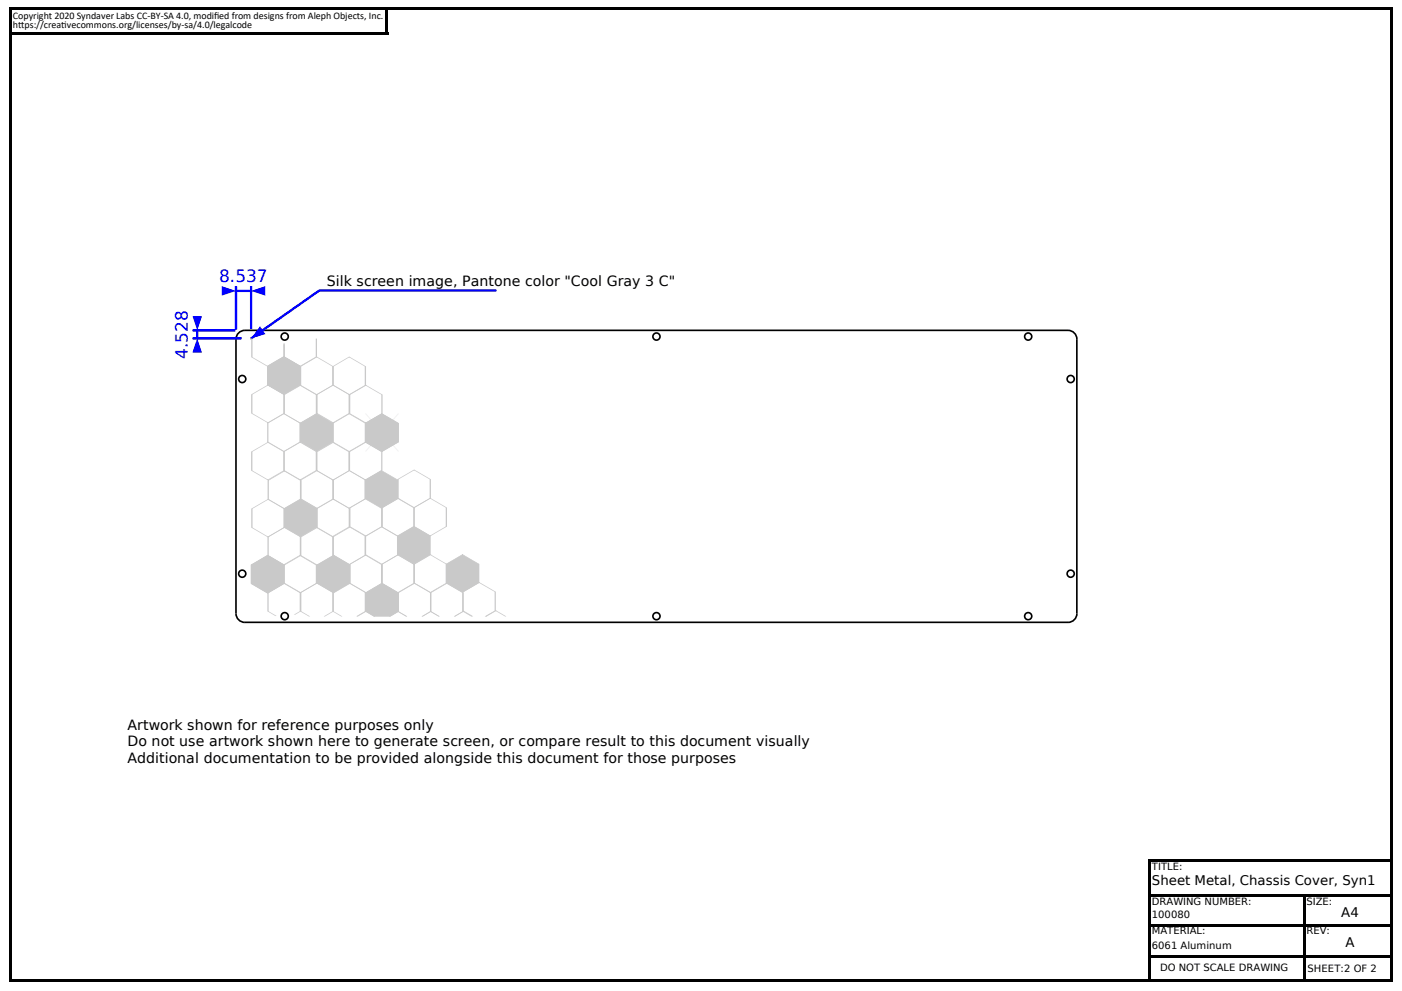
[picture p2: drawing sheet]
<svg xmlns="http://www.w3.org/2000/svg" width="297mm" height="210mm" viewBox="0 0 297 210" stroke-linecap="round" stroke-linejoin="round" font-family="sans-serif">
<g fill="#000">
<path d="M2 1.5h.5v206.5h-.5z" fill-rule="evenodd"/>
<path d="M2 1.5h293v.5h-293z" fill-rule="evenodd"/>
<path d="M2.1 6.7h80.1v.6h-80.1z" fill-rule="evenodd"/>
<path d="M81.7 1.8h.5v5h-.5z" fill-rule="evenodd"/>
<path d="M294.5 1.5h.5v206.5h-.5z" fill-rule="evenodd"/>
<path d="M243.2 182h.6v25.8h-.6z" fill-rule="evenodd"/>
<path d="M243.2 182h51.6v.5h-51.6z" fill-rule="evenodd"/>
<path d="M243.2 189.5h51.5v.5h-51.5z" fill-rule="evenodd"/>
<path d="M243.2 195.8h51.8v.5h-51.8z" fill-rule="evenodd"/>
<path d="M276 189.6h.5v18.2h-.5z" fill-rule="evenodd"/>
<path d="M2 207.5h292.5v.5h-292.5z" fill-rule="evenodd"/>
<path d="M243.2 202.5h51.4v.5h-51.4z" fill-rule="evenodd"/>
</g>
<g fill="none" stroke="#000" stroke-width=".35">
<path d="M51.9 70h174.4a1.88 1.88 0 0 1 1.8 1.9M51.9 70a1.88 1.88 0 0 0-1.9 1.9v58.1a1.89 1.89 0 0 0 1.9 1.9M53.2 71.7h.1M228.1 71.9v58.1M228.1 130a1.88 1.88 0 0 1-1.8 1.9h-174.4"/>
<circle cx="60.3" cy="71.3" r=".76"/>
<circle cx="139.1" cy="71.3" r=".76"/>
<circle cx="217.8" cy="71.3" r=".76"/>
<circle cx="51.3" cy="80.3" r=".76"/>
<circle cx="226.8" cy="80.3" r=".76"/>
<circle cx="51.3" cy="121.6" r=".76"/>
<circle cx="60.3" cy="130.6" r=".76"/>
<circle cx="139.1" cy="130.6" r=".76"/>
<circle cx="217.8" cy="130.6" r=".76"/>
<circle cx="226.8" cy="121.6" r=".76"/>
</g>
<path d="M50 60.6v9.3M50 61.6h3.2M53.2 60.6v9.1" fill="none" stroke="#00f" stroke-width=".5"/>
<g fill="#00f">
<path d="M47 60.6l3 1.1-3 1z"/>
<path d="M53.2 61.7l3-1.1v2.1z"/>
</g>
<path d="M40.8 70h9.1M40.8 71.7h10.4M41.8 70v1.7" fill="none" stroke="#00f" stroke-width=".5"/>
<g fill="#00f">
<path d="M40.8 67h2l-1 3z"/>
<path d="M41.8 71.7l1 3h-2z"/>
</g>
<path d="M67.7 61.5l-14.5 10.2" fill="none" stroke="#00f" stroke-width=".5"/>
<path d="M55.1 69.2l1.1 1.6-3 .9z" fill-rule="evenodd" fill="#00f"/>
<path d="M67.6 61.5h37.6" fill="none" stroke="#00f" stroke-width=".5"/>
<g fill="#c9c9c9">
<path d="M75.6 130.6h.3zM75.7 130.5l1.9-1-1.7 1.1zM77.4 129.5h.2zM77.4 129.6l.2-.1 1.8 1-.3 .1zM79.1 130.6h.4z" fill-rule="evenodd"/>
<path d="M82.5 130.6h.3zM82.5 130.6l1.7-1h.3l-1.7 1zM84.2 129.6h.3zM84.2 129.6h.3l1.7 1h-.2zM86 130.6h.3z" fill-rule="evenodd"/>
<path d="M89.3 130.6h.3zM89.4 130.6l2-1.1-1.8 1.1zM91.1 129.5h.3zM91.1 129.6l.3-.1 1.7 1.1h-.3zM92.8 130.6h.4z" fill-rule="evenodd"/>
<path d="M96.1 130.6h.4zM96.3 130.5l1.9-1-1.7 1.1zM98 129.5h.2zM98 129.6l.2-.1 1.7 1-.2 .1zM99.7 130.6h.4z" fill-rule="evenodd"/>
<path d="M102.8 130.6l.4-.2h.2l-.4 .3zM103.2 130.4l1.7-1h.3l-1.8 1zM104.9 129.4h.3zM104.9 129.4h.3l1.7 1h-.3zM106.6 130.4h.3l.4 .2h-.3z" fill-rule="evenodd"/>
<path d="M86 130.6h.3zM84.2 129.6h.3l1.7 1h-.2zM84.2 127.6h.3v2h-.3zM84.3 125.6h.2v2h-.3zM84.3 125.6l1.7-1h.2l-1.7 1zM86 124.6l1.7-1h.2l-1.7 1zM87.7 123.6h.2zM87.7 123.6h.2l1.7 1h-.2zM89.4 124.6h.2l1.8 1h-.3zM91.1 125.6h.3v2h-.3zM91.1 127.6h.3l-.1 2h-.2zM89.3 130.6l1.8-1h.2l-1.7 1z" fill-rule="evenodd"/>
<path d="M91.1 129.6h.2l1.8 1h-.2zM91.1 127.6h.3v2h-.3zM91.1 125.6h.3v2h-.3zM91.1 125.6l1.7-1h.3l-1.8 1zM92.8 124.6l2-1-1.7 1zM94.5 123.6h.3zM94.5 123.6h.3l1.7 1h-.2zM96.3 124.6h.2l1.7 1h-.2zM98 125.6h.2v2h-.2zM98 127.6h.2v2h-.2zM96.2 130.6l1.8-1h.2l-1.8 1z" fill-rule="evenodd"/>
<path d="M99.6 130.4l.6 .2zM97.9 129.4h.3l1.7 1h-.3zM97.9 127.4h.3v2h-.3zM97.9 125.4h.3v2h-.3zM97.9 125.4l1.7-1h.3l-1.7 1zM99.6 124.4l1.8-1h.2l-1.7 1zM101.4 123.4h.2zM101.4 123.4h.2l1.7 1h-.2zM103.1 124.4h.2l1.7 1h-.2zM104.8 125.4h.2v2h-.2zM104.8 127.4h.2v2h-.2zM103.1 130.4l1.7-1h.2l-1.7 1zM102.7 130.6l.4-.2h.2z" fill-rule="evenodd"/>
<path d="M58.3 130.5h.3zM56.6 129.5h.3l1.6 1h-.2zM56.6 127.5h.3v2h-.3zM56.7 125.5l.2 .1v1.9h-.3zM56.7 125.5l1.7-1 .2 .1-1.7 1zM58.4 124.5l1.7-1h.2l-1.7 1.1zM60.1 123.5h.2zM60.1 123.6l.2-.1 1.7 1-.2 .1zM61.8 124.6l.2-.1 1.8 1.1h-.3zM63.5 125.6h.3v1.9h-.3zM63.5 127.5h.3l-.1 2h-.2zM62.3 130.2l1.2-.7h.2l-1.1 .7zM62.3 130.2h.3z" fill-rule="evenodd"/>
<path d="M60 72.8h.3v.9h-.2zM60.1 73.7h.2v2h-.2zM58.4 76.7l1.7-1h.2l-1.7 1zM56.7 77.7l1.7-1h.2l-1.7 1zM56.7 77.7h.2zM55 76.7h.2l1.7 1h-.2zM53.2 75.7h.3l1.7 1h-.2zM53.2 73.7h.3v2h-.3zM53.2 71.8h.3v1.9h-.3z" fill-rule="evenodd"/>
<path d="M66.9 71.8h.2v1.8h-.2zM66.9 73.6h.2v2h-.2zM65.2 76.6l1.7-1h.2l-1.7 1zM63.5 77.6l1.7-1h.2l-1.7 1zM63.5 77.6h.2zM61.8 76.6h.2l1.7 1h-.2zM60 75.6h.3l1.7 1h-.2zM60 73.6h.3v2h-.3zM60 73h.3v.6h-.3z" fill-rule="evenodd"/>
<path d="M84.2 117.6h.2l1.7 1h-.2zM85.9 118.6h.2l1.7 1h-.2zM87.6 119.6h.2v2h-.2zM87.6 121.6h.2v2h-.2zM85.9 124.6l1.7-1.1 .2 .1-1.7 1zM84.2 125.6l1.7-1h.2l-1.7 1zM84.2 125.6h.2zM82.5 124.6h.2l1.7 1h-.2zM80.7 123.6l.3-.1 1.7 1.1h-.2zM80.7 121.6h.3v2h-.3zM80.7 119.6h.3v2h-.3zM80.7 119.6l1.8-1h.2l-1.7 1zM82.5 118.6l1.9-1-1.7 1zM84.2 117.6h.2z" fill-rule="evenodd"/>
<path d="M91.1 117.6l.2-.1 1.7 1-.2 .1zM92.8 118.6l.2-.1 1.7 1.1h-.2zM94.5 119.6h.2v2h-.2zM94.5 121.6h.2v2l-.2-.1zM92.8 124.5l1.7-1 .2 .1-1.7 1zM91.1 125.5l1.7-1 .2 .1-1.7 1zM91.1 125.6h.2zM89.4 124.6l.2-.1 1.7 1-.2 .1zM87.6 123.5h.3l1.7 1-.2 .1zM87.6 121.6h.3v1.9h-.3zM87.6 119.5l.3 .1v2h-.3zM87.6 119.5l1.8-1 .2 .1-1.7 1zM89.4 118.5l1.7-1h.2l-1.7 1.1zM91.1 117.5h.2z" fill-rule="evenodd"/>
<path d="M77.4 117.6h.2l1.8 1h-.3zM79.1 118.6h.3l1.7 1h-.3zM80.8 119.6h.3v2h-.3zM80.8 121.6h.3v2h-.3zM79.1 124.6l1.7-1.1 .3 .1-1.7 1zM77.4 125.6l1.7-1h.3l-1.8 1zM77.4 125.6h.2zM75.7 124.6h.2l1.7 1h-.2zM74 123.6l.2-.1 1.7 1.1h-.2zM74 121.6h.2v2h-.2zM74 119.6h.2v2h-.2zM74 119.6l1.7-1h.2l-1.7 1zM75.7 118.6l1.9-1-1.7 1zM77.4 117.6h.2z" fill-rule="evenodd"/>
<path d="M80.7 111.6h.2l1.7 1h-.2zM82.4 112.6h.2l1.8 1h-.3zM84.1 113.6h.3v2h-.3zM84.1 115.6h.3l-.1 2h-.2zM82.4 118.6l1.7-1h.2l-1.7 1zM80.7 119.6l1.7-1h.2l-1.7 1zM80.7 119.6h.2zM79 118.6h.2l1.7 1h-.2zM77.2 117.6h.3l1.7 1h-.2zM77.2 115.6h.3v2h-.3zM77.2 113.6h.3v2h-.3zM77.3 113.6l1.7-1h.2l-1.7 1zM79 112.6l1.9-1-1.7 1zM80.7 111.6h.2z" fill-rule="evenodd"/>
<path d="M84.2 105.6h.2l1.7 1-.2 .1zM85.9 106.7l.2-.1 1.8 1h-.3zM87.6 107.6h.3v2h-.3zM87.6 109.6h.3l-.1 2h-.2zM85.9 112.6l1.7-1h.2l-1.7 1zM84.2 113.6l1.7-1h.2l-1.7 1zM84.2 113.6h.2zM82.5 112.6h.2l1.7 1h-.2zM80.7 111.6h.3l1.7 1h-.2zM80.7 109.6h.3v2h-.3zM80.8 107.6h.2v2h-.3zM80.8 107.6l1.7-1 .2 .1-1.7 .9zM82.5 106.6l1.9-1-1.7 1.1zM84.2 105.6h.2z" fill-rule="evenodd"/>
<path d="M91 105.6h.2l1.8 .9-.3 .1zM92.7 106.6l.3-.1 1.7 1.1h-.3zM94.4 107.6h.3v2h-.3zM94.4 109.6h.3v2h-.3zM92.7 112.5l1.7-1 .3 .1-1.7 1zM91 113.5l1.7-1 .3 .1-1.8 1zM91 113.6h.2zM89.3 112.6l.2-.1 1.7 1-.2 .1zM87.6 111.6l.2-.1 1.7 1-.2 .1zM87.6 109.6h.2v2h-.2zM87.6 107.6h.2v2h-.2zM87.6 107.6l1.7-1.1 .2 .1-1.7 1zM89.3 106.5l1.9-.9-1.7 1zM91 105.6h.2z" fill-rule="evenodd"/>
<path d="M77.4 105.6h.2l1.8 1h-.3zM79.1 106.6h.3l1.7 1h-.3zM80.8 107.6h.3v2h-.3zM80.8 109.6h.3v2h-.3zM79.1 112.6l1.7-1h.3l-1.7 1zM77.4 113.6l1.7-1h.3l-1.8 1zM77.4 113.6h.2zM75.7 112.6h.2l1.7 1h-.2zM74 111.6h.2l1.7 1h-.2zM74 109.6h.2v2h-.2zM74 107.6h.2v2h-.2zM74 107.6l1.7-1h.2l-1.7 1zM75.7 106.6l1.9-1-1.7 1zM77.4 105.6h.2z" fill-rule="evenodd"/>
<path d="M87.6 99.6h.2l1.8 1h-.3zM89.3 100.6h.3l1.7 1h-.3zM91 101.6h.3v2h-.3zM91 103.6h.3v2h-.3zM89.3 106.5l1.7-.9h.3l-1.7 1zM87.6 107.5l1.7-1 .3 .1-1.8 1zM87.6 107.6h.2zM85.9 106.6l.2-.1 1.7 1-.2 .1zM84.2 105.6l.2-.1 1.7 1-.2 .1zM84.2 103.6h.2v2h-.2zM84.2 101.6h.2v2h-.2zM84.2 101.5l1.7-.9h.2l-1.7 1zM85.9 100.6l1.9-1-1.7 1zM87.6 99.6h.2z" fill-rule="evenodd"/>
<path d="M80.8 87.7h.2l1.7 1h-.2zM82.5 88.7h.2l1.7 1h-.2zM84.2 89.7h.2v2h-.2zM84.2 91.7h.2v2h-.2zM82.5 94.7l1.7-1h.2l-1.7 1zM80.8 95.7l1.7-1h.2l-1.7 1zM80.8 95.7h.2zM79 94.7h.3l1.7 1h-.2zM77.3 93.7h.3l1.7 1h-.3zM77.3 91.7h.3v2h-.3zM77.3 89.7h.3v2h-.3zM77.3 89.7l1.7-1h.3l-1.7 1zM79 88.7l2-1-1.7 1zM80.8 87.7h.2z" fill-rule="evenodd"/>
<path d="M77.3 93.8l.3-.1 1.7 1-.2 .1zM79.1 94.8l.2-.1 1.7 1h-.2zM80.8 95.7h.2v2h-.2zM80.8 97.7h.2v2h-.2zM79.1 100.7l1.7-1h.2l-1.7 1zM77.3 101.7l1.8-1h.2l-1.7 1zM77.3 101.7h.3zM75.6 100.7h.3l1.7 1h-.3zM73.9 99.7h.2l1.8 1h-.3zM73.9 97.7h.3v2h-.3zM73.9 95.7h.3v2h-.3zM73.9 95.7l1.7-1 .3 .1-1.8 .9zM75.6 94.7l2-1-1.7 1.1zM77.3 93.7h.3z" fill-rule="evenodd"/>
<path d="M77.4 81.7l.2-.1 1.7 1-.2 .1zM79.1 82.7l.2-.1 1.7 1-.2 .1zM80.8 83.6h.2v2h-.2zM80.8 85.6h.2v2.1l-.2-.1zM79.1 88.6l1.7-1 .2 .1-1.7 .9zM77.4 89.6l1.7-1h.2l-1.7 1zM77.4 89.6h.2zM75.7 88.6h.2l1.7 1h-.2zM73.9 87.6h.3l1.7 1h-.2zM73.9 85.6h.3v2h-.3zM73.9 83.6h.3v2h-.3zM73.9 83.6l1.8-1 .2 .1-1.7 1zM75.7 82.6l1.9-1-1.7 1.1zM77.4 81.6h.2z" fill-rule="evenodd"/>
<path d="M73.9 87.7h.2l1.7 1h-.2zM75.6 88.7h.2l1.7 1h-.2zM77.3 89.7h.2v2h-.2zM77.3 91.7h.2v2h-.2zM75.6 94.7l1.7-1h.2l-1.7 1zM73.9 95.6l1.7-.9h.2l-1.7 1zM73.9 95.7h.2zM72.2 94.7h.2l1.7 .9-.2 .1zM70.4 93.7h.3l1.7 1h-.2zM70.4 91.7h.3v2h-.3zM70.4 89.7h.3v2h-.3zM70.4 89.7l1.8-1h.2l-1.7 1zM72.2 88.7l1.9-1-1.7 1zM73.9 87.7h.2z" fill-rule="evenodd"/>
<path d="M73.9 99.7h.2l1.7 1h-.2zM75.6 100.7h.2l1.7 1h-.2zM77.3 101.7h.2v2h-.2zM77.3 103.7h.2v2h-.2zM75.6 106.7l1.7-1h.2l-1.7 1zM73.9 107.7l1.7-1h.2l-1.7 1zM73.9 107.7h.2zM72.2 106.7h.2l1.7 1h-.2zM70.4 105.7h.3l1.7 1h-.2zM70.4 103.7h.3v2h-.3zM70.4 101.7h.3v2h-.3zM70.4 101.7l1.8-1h.2l-1.7 1zM72.2 100.7l1.9-1-1.7 1zM73.9 99.7h.2z" fill-rule="evenodd"/>
<path d="M73.9 111.7l.2-.1 1.7 1h-.2zM75.6 112.6h.2l1.8 1h-.3zM77.3 113.6h.3v2h-.3zM77.3 115.6h.3l-.1 2h-.2zM75.6 118.6l1.7-1h.2l-1.7 1zM73.9 119.6l1.7-1h.2l-1.7 1zM73.9 119.6h.2zM72.2 118.6h.2l1.7 1h-.2zM70.4 117.6h.3l1.7 1h-.2zM70.4 115.6h.3v2h-.3zM70.4 113.6h.3v2h-.3zM70.5 113.6l1.7-1h.2l-1.7 1zM72.2 112.6l1.9-1-1.7 1zM73.9 111.6h.2z" fill-rule="evenodd"/>
<path d="M72.2 130.6h.3zM70.4 129.5h.3l1.7 1-.2 .1zM70.4 127.6h.3v1.9h-.3zM70.4 125.5l.3 .1v2h-.3zM70.4 125.5l1.8-1 .2 .1-1.7 1zM72.2 124.5l1.9-1-1.7 1.1zM73.9 123.5h.2zM73.9 123.6l.2-.1 1.7 1-.2 .1zM75.6 124.6l.2-.1 1.7 1.1h-.2zM77.3 125.6h.2v2h-.2zM77.3 127.6h.2v2l-.2-.1zM75.9 130.4l1.4-.9 .2 .1-1.4 .8zM75.5 130.6l.4-.2h.2l-.4 .2z" fill-rule="evenodd"/>
<path d="M70.5 81.6h.2l1.7 1h-.2zM72.2 82.6h.2l1.7 1h-.2zM73.9 83.6h.2v2h-.2zM73.9 85.6h.2v2h-.2zM72.2 88.6l1.7-1h.2l-1.7 1zM70.5 89.6l1.7-1h.2l-1.7 1zM70.5 89.6h.2zM68.7 88.6h.3l1.7 1h-.2zM67 87.6h.3l1.7 1h-.3zM67 85.6h.3v2h-.3zM67 83.6h.3v2h-.3zM67 83.6l1.7-1h.3l-1.7 1zM68.7 82.6l2-1-1.7 1zM70.5 81.6h.2z" fill-rule="evenodd"/>
<path d="M70.5 105.8h.2l1.7 .9-.2 .1zM72.2 106.8l.2-.1 1.7 1.1h-.2zM73.9 107.8h.2v1.9h-.2zM73.9 109.7h.2v2.1h-.2zM72.2 112.7l1.7-1 .2 .1-1.7 1zM70.5 113.7l1.7-1 .2 .1-1.7 1zM70.5 113.8h.2zM68.8 112.8l.2-.1 1.7 1-.2 .1zM67 111.8l.3-.1 1.7 1-.2 .1zM67 109.7h.3v2.1h-.3zM67 107.8h.3v1.9h-.3zM67 107.7l1.8-1 .2 .1-1.7 1zM68.8 106.7l1.9-.9-1.7 1zM70.5 105.8h.2z" fill-rule="evenodd"/>
<path d="M70.4 93.8h.3l1.7 .9-.3 .1zM72.1 94.8l.3-.1 1.7 1.1h-.2zM73.8 95.8h.3v2h-.3zM73.8 97.8h.3v2h-.3zM72.1 100.7l1.8-1 .2 .1-1.7 1zM70.4 101.7l1.7-1 .3 .1-1.7 1zM70.4 101.8h.3zM68.7 100.8l.3-.1 1.7 1-.3 .1zM67 99.8l.2-.1 1.8 1-.3 .1zM67 97.8h.3v2h-.3zM67 95.7l.3 .1v2h-.3zM67 95.7l1.7-1 .3 .1-1.8 1zM68.7 94.7l2-.9-1.7 1zM70.4 93.8h.3z" fill-rule="evenodd"/>
<path d="M65.3 130.6h.4zM63.6 129.5h.2l1.7 1-.2 .1zM63.6 127.6h.2v1.9h-.2zM63.6 125.5l.2 .1v2h-.2zM63.6 125.5l1.7-1 .2 .1-1.7 1zM65.3 124.5l1.7-1h.3l-1.8 1.1zM67 123.5h.3zM67 123.6l.3-.1 1.7 1-.3 .1zM68.7 124.6l.3-.1 1.7 1.1h-.3zM70.4 125.6h.3v2h-.3zM70.4 127.6h.3v2l-.3-.1zM68.7 130.5l1.7-1 .3 .1-1.7 1zM68.6 130.6h.4z" fill-rule="evenodd"/>
<path d="M67 111.8h.2l1.8 1h-.3zM68.7 112.8h.3l1.7 1h-.3zM70.4 113.8h.3v2h-.3zM70.4 115.8h.3v2h-.3zM68.7 118.8l1.7-1h.3l-1.7 1zM67 119.8l1.7-1h.3l-1.8 1zM67 119.8h.2zM65.3 118.8h.2l1.7 1h-.2zM63.6 117.8h.2l1.7 1h-.2zM63.6 115.8h.2v2h-.2zM63.6 113.8h.2v2h-.2zM63.6 113.8l1.7-1h.2l-1.7 1zM65.3 112.8l1.9-1-1.7 1zM67 111.8h.2z" fill-rule="evenodd"/>
<path d="M63.5 117.7l.2-.1 1.7 1-.2 .1zM65.2 118.7l.2-.1 1.8 1-.3 .1zM66.9 119.6h.3v2h-.3zM66.9 121.6h.3l-.1 2.1-.2-.1zM65.2 124.6l1.7-1 .2 .1-1.7 .9zM63.5 125.6l1.7-1h.2l-1.7 1zM63.5 125.6h.2zM61.8 124.6h.2l1.7 1h-.2zM60 123.6h.3l1.7 1h-.2zM60 121.6h.3v2h-.3zM60.1 119.6h.2v2h-.3zM60.1 119.6l1.7-1 .2 .1-1.7 1zM61.8 118.6l1.7-1h.2l-1.7 1.1zM63.5 117.6h.2z" fill-rule="evenodd"/>
<path d="M67 99.7h.3l1.7 1h-.2zM68.8 100.7h.2l1.7 1h-.2zM70.5 101.7h.2v2h-.2zM70.5 103.7h.2v2h-.2zM68.8 106.7l1.7-1h.2l-1.7 1zM67 107.7l1.8-1h.2l-1.7 1zM67 107.7h.3zM65.3 106.7h.3l1.7 1h-.3zM63.6 105.7h.2l1.8 1h-.3zM63.6 103.7h.3v2h-.3zM63.6 101.7h.3v2h-.3zM63.6 101.7l1.7-1h.3l-1.8 1zM65.3 100.7l2-1-1.7 1zM67 99.7h.3z" fill-rule="evenodd"/>
<path d="M60.1 111.8l.2-.1 1.8 1-.3 .1zM61.8 112.8l.3-.1 1.7 1.1h-.3zM63.5 113.8h.3v1.9h-.3zM63.5 115.7h.3v2.1l-.3-.1zM61.8 118.7l1.7-1 .3 .1-1.7 1zM60.1 119.7l1.7-1 .3 .1-1.8 1zM60.1 119.8h.2zM58.4 118.8l.2-.1 1.7 1-.2 .1zM56.7 117.7h.2l1.7 1-.2 .1zM56.7 115.7h.2v2h-.2zM56.7 113.7l.2 .1v1.9h-.2zM56.7 113.7l1.7-1 .2 .1-1.7 1zM58.4 112.7l1.9-1-1.7 1.1zM60.1 111.7h.2z" fill-rule="evenodd"/>
<path d="M60.1 99.8h.3l1.7 1h-.2zM61.9 100.8h.2l1.7 1h-.2zM63.5 101.8h.3v2h-.3zM63.5 103.8h.3v2h-.3zM61.9 106.8l1.7-1h.2l-1.7 1zM60.1 107.8l1.8-1h.2l-1.7 1zM60.1 107.8h.3zM58.4 106.8h.3l1.7 1h-.3zM56.7 105.8h.2l1.8 1h-.3zM56.7 103.8h.3v2h-.3zM56.7 101.8h.3v2h-.3zM56.7 101.8l1.7-1h.3l-1.8 1zM58.4 100.8l1.7-1h.3l-1.7 1zM60.1 99.8h.3z" fill-rule="evenodd"/>
<path d="M63.5 93.7h.2l1.7 1h-.2zM65.2 94.7h.2l1.7 1h-.2zM66.9 95.7h.2v2h-.2zM66.9 97.7h.2v2h-.2zM65.2 100.7l1.7-1h.2l-1.7 1zM63.5 101.7l1.7-1h.2l-1.7 1zM63.5 101.7h.2zM61.8 100.7h.2l1.7 1h-.2zM60 99.7h.3l1.7 1h-.2zM60 97.7h.3v2h-.3zM60 95.7h.3v2h-.3zM60 95.7l1.8-1h.2l-1.7 1zM61.8 94.7l1.9-1-1.7 1zM63.5 93.7h.2z" fill-rule="evenodd"/>
<path d="M63.5 81.7h.2l1.7 .9-.2 .1zM65.2 82.7l.2-.1 1.8 1.1h-.3zM66.9 83.7h.3v2h-.3zM66.9 85.7h.3l-.1 2h-.2zM65.2 88.6l1.7-1 .2 .1-1.7 1zM63.5 89.6l1.7-1 .2 .1-1.7 1zM63.5 89.7h.2zM61.8 88.7l.2-.1 1.7 1-.2 .1zM60 87.7l.3-.1 1.7 1-.2 .1zM60 85.7h.3v2h-.3zM60 83.7h.3v2h-.3zM60.1 83.6l1.7-1 .2 .1-1.7 1zM61.8 82.6l1.9-.9-1.7 1zM63.5 81.7h.2z" fill-rule="evenodd"/>
<path d="M73.9 75.7l.2-.1 1.7 1-.2 .1zM75.6 76.7l.2-.1 1.7 1.1h-.2zM77.3 77.7h.2v1.9h-.2zM77.3 79.6h.2v2.1l-.2-.1zM75.6 82.6l1.7-1 .2 .1-1.7 .9zM73.9 83.6l1.7-1h.2l-1.7 1.1zM73.9 83.7h.2zM72.2 82.6h.2l1.7 1-.2 .1zM70.4 81.6h.3l1.7 1h-.2zM70.4 79.6h.3v2h-.3zM70.4 77.7h.3v1.9h-.3zM70.4 77.6l1.8-1 .2 .1-1.7 1zM72.2 76.6l1.9-1-1.7 1.1zM73.9 75.6h.2z" fill-rule="evenodd"/>
<path d="M60 87.7l.3-.1 1.7 1-.3 .1zM61.7 88.7l.3-.1 1.7 1.1h-.2zM63.4 89.7h.3v1.9h-.3zM63.4 91.6h.3v2.1h-.3zM61.7 94.6l1.8-1 .2 .1-1.7 1zM60 95.6l1.7-1 .3 .1-1.7 1zM60 95.7h.3zM58.3 94.7l.3-.1 1.7 1-.3 .1zM56.6 93.7l.2-.1 1.8 1-.3 .1zM56.6 91.6h.3v2.1h-.3zM56.6 89.7h.3v1.9h-.3zM56.6 89.6l1.7-1 .3 .1-1.8 1zM58.3 88.6l2-1-1.7 1.1zM60 87.6h.3z" fill-rule="evenodd"/>
<path d="M56.6 93.8l.3-.1 1.7 1-.2 .1zM58.4 94.8l.2-.1 1.7 1h-.2zM60 95.7h.3v2h-.3zM60 97.7h.3v2h-.3zM58.4 100.7l1.7-1h.2l-1.7 1zM56.6 101.7l1.8-1h.2l-1.7 1zM56.6 101.7h.3zM54.9 100.7h.3l1.7 1h-.3zM53.2 99.7h.3l1.7 1h-.3zM53.2 97.7h.3v2h-.3zM53.2 95.7h.3v2h-.3zM53.2 95.7l1.7-1 .3 .1-1.7 .9zM54.9 94.7l2-1-1.7 1.1zM56.6 93.7h.3z" fill-rule="evenodd"/>
<path d="M56.7 105.8h.2l1.7 1h-.2zM58.4 106.8h.2l1.7 1h-.2zM60.1 107.8h.2v2h-.2zM60.1 109.8h.2v2h-.2zM58.4 112.8l1.7-1h.2l-1.7 1zM56.7 113.8l1.7-1h.2l-1.7 1zM56.7 113.8h.2zM55 112.8h.2l1.7 1h-.2zM53.2 111.8h.3l1.7 1h-.2zM53.2 109.8h.3v2h-.3zM53.2 107.8h.3v2h-.3zM53.2 107.8l1.8-1h.2l-1.7 1zM55 106.8l1.9-1-1.7 1zM56.7 105.8h.2z" fill-rule="evenodd"/>
<path d="M67 75.7l.2-.1 1.7 1-.2 .1zM68.7 76.7l.2-.1 1.8 1.1h-.3zM70.4 77.7h.3v1.9h-.3zM70.4 79.6h.3l-.1 2.1-.2-.1zM68.7 82.6l1.7-1 .2 .1-1.7 .9zM67 83.6l1.7-1h.2l-1.7 1.1zM67 83.7h.2zM65.3 82.6h.2l1.7 1-.2 .1zM63.5 81.6h.3l1.7 1h-.2zM63.5 79.6h.3v2h-.3zM63.5 77.7h.3v1.9h-.3zM63.6 77.6l1.7-1 .2 .1-1.7 1zM65.3 76.6l1.9-1-1.7 1.1zM67 75.6h.2z" fill-rule="evenodd"/>
<path d="M60 75.6h.2l1.8 1h-.3zM61.7 76.6h.3l1.7 1h-.3zM63.4 77.6h.3v2h-.3zM63.4 79.6h.3v2h-.3zM61.7 82.5l1.7-1 .3 .1-1.7 1zM60 83.5l1.7-1 .3 .1-1.8 1zM60 83.6h.2zM58.3 82.6l.2-.1 1.7 1-.2 .1zM56.6 81.6l.2-.1 1.7 1-.2 .1zM56.6 79.6h.2v2h-.2zM56.6 77.6h.2v2h-.2zM56.6 77.6l1.7-1h.2l-1.7 1zM58.3 76.6l1.7-1h.2l-1.7 1zM60 75.6h.2z" fill-rule="evenodd"/>
<path d="M56.7 81.6h.2l1.7 1h-.2zM58.4 82.6h.2l1.7 1h-.2zM60 83.6h.3v2h-.3zM60 85.6h.3v2h-.3zM58.4 88.6l1.7-1h.2l-1.7 1zM56.7 89.6l1.7-1h.2l-1.7 1zM56.7 89.6h.2zM54.9 88.6h.3l1.7 1h-.2zM53.2 87.6h.3l1.7 1h-.3zM53.2 85.6h.3v2h-.3zM53.2 83.6h.3v2h-.3zM53.2 83.6l1.7-1h.3l-1.7 1zM54.9 82.6l2-1-1.7 1zM56.7 81.6h.2z" fill-rule="evenodd"/>
<path d="M53.3 119.7l3.4-2 3.4 2v4l-3.4 2-3.4-2z" fill-rule="evenodd"/>
<path d="M56.6 117.7h.2l1.7 1h-.2zM58.3 118.7h.2l1.7 1h-.2zM60 119.7h.2v2h-.2zM60 121.7h.2v2h-.2zM58.3 124.7l1.7-1h.2l-1.7 1zM56.6 125.7l1.7-1h.2l-1.7 1zM56.6 125.7h.2zM54.9 124.7h.2l1.7 1h-.2zM53.1 123.7h.3l1.7 1h-.2zM53.1 121.7h.3v2h-.3zM53.1 119.7h.3v2h-.3zM53.1 119.7l1.8-1h.2l-1.7 1zM54.9 118.7l1.7-1h.2l-1.7 1zM56.6 117.7h.2z" fill-rule="evenodd"/>
<path d="M77.5 125.6l3.4-2 3.5 2v4l-1.8 1h-3.3l-1.8-1z" fill-rule="evenodd"/>
<path d="M80.8 123.6h.2l1.8 1h-.3zM82.5 124.6h.3l1.7 1h-.3zM84.2 125.6h.3v2h-.3zM84.2 127.6h.3v2h-.3zM82.5 130.6l1.7-1h.3l-1.7 1zM82.4 130.6h.4zM82.6 130.7l.1-.1zM79.2 130.6h3.4zM79.2 130.6l.1 .1zM79.1 130.6h.3zM77.4 129.6h.2l1.7 1h-.2zM77.4 127.6h.2v2h-.2zM77.4 125.6h.2v2h-.2zM77.4 125.6l1.7-1h.2l-1.7 1zM79.1 124.6l1.9-1-1.7 1zM80.8 123.6h.2z" fill-rule="evenodd"/>
<path d="M84.3 113.5l3.4-1.9 3.4 1.9v4l-3.4 2-3.4-2z" fill-rule="evenodd"/>
<path d="M87.6 111.6l.2-.1 1.7 1-.2 .1zM89.3 112.6l.2-.1 1.7 1-.2 .1zM91 113.5h.2v2h-.2zM91 115.5h.2v2h-.2zM89.3 118.5l1.7-1h.2l-1.7 1zM87.6 119.5l1.7-1h.2l-1.7 1.1zM87.6 119.6h.2zM85.8 118.5h.3l1.7 1-.2 .1zM84.1 117.5h.3l1.7 1h-.3zM84.1 115.5h.3v2h-.3zM84.1 113.5h.3v2h-.3zM84.1 113.5l1.7-1 .3 .1-1.7 1zM85.8 112.5l2-1-1.7 1.1zM87.6 111.5h.2z" fill-rule="evenodd"/>
<path d="M77.4 101.7l3.4-2 3.4 2v4l-3.4 2-3.4-2z" fill-rule="evenodd"/>
<path d="M80.7 99.7h.2l1.7 1h-.2zM82.4 100.7h.2l1.8 1h-.3zM84.1 101.7h.3v2h-.3zM84.1 103.7h.3l-.1 2h-.2zM82.4 106.7l1.7-1h.2l-1.7 1zM80.7 107.7l1.7-1h.2l-1.7 1zM80.7 107.7h.2zM79 106.7h.2l1.7 1h-.2zM77.2 105.7h.3l1.7 1h-.2zM77.2 103.7h.3v2h-.3zM77.2 101.7h.3v2h-.3zM77.3 101.7l1.7-1h.2l-1.7 1zM79 100.7l1.9-1-1.7 1zM80.7 99.7h.2z" fill-rule="evenodd"/>
<path d="M67.3 119.6l3.4-1.9 3.4 1.9v4l-3.4 2-3.4-2z" fill-rule="evenodd"/>
<path d="M70.6 117.7l.2-.1 1.7 1-.2 .1zM72.3 118.7l.2-.1 1.7 1-.2 .1zM74 119.6h.2v2h-.2zM74 121.6h.2v2.1l-.2-.1zM72.3 124.6l1.7-1 .2 .1-1.7 1zM70.6 125.6l1.7-1 .2 .1-1.7 1zM70.6 125.7h.2zM68.8 124.7l.3-.1 1.7 1-.2 .1zM67.1 123.6h.3l1.7 1-.3 .1zM67.1 121.6h.3v2h-.3zM67.1 119.6h.3v2h-.3zM67.1 119.6l1.7-1 .3 .1-1.7 1zM68.8 118.6l2-1-1.7 1.1zM70.6 117.6h.2z" fill-rule="evenodd"/>
<path d="M60.3 107.7l3.4-2 3.4 2v4l-3.4 2-3.4-2z" fill-rule="evenodd"/>
<path d="M63.6 105.8l.2-.1 1.7 1h-.2zM65.3 106.7h.2l1.7 1-.2 .1zM67 107.7h.2v2h-.2zM67 109.7h.2v2.1l-.2-.1zM65.3 112.7l1.7-1 .2 .1-1.7 .9zM63.6 113.7l1.7-1h.2l-1.7 1zM63.6 113.7h.2zM61.9 112.7h.2l1.7 1h-.2zM60.1 111.7h.3l1.7 1h-.2zM60.1 109.7h.3v2h-.3zM60.1 107.7h.3v2h-.3zM60.1 107.7l1.8-1h.2l-1.7 1.1zM61.9 106.7l1.9-1-1.7 1zM63.6 105.7h.2z" fill-rule="evenodd"/>
<path d="M63.7 89.7l3.4-2 3.4 2v4l-3.4 2-3.4-2z" fill-rule="evenodd"/>
<path d="M67 87.7h.2l1.7 .9-.2 .1zM68.7 88.7l.2-.1 1.7 1.1h-.2zM70.4 89.7h.2v2h-.2zM70.4 91.7h.2v2h-.2zM68.7 94.6l1.7-1 .2 .1-1.7 1zM67 95.6l1.7-1 .2 .1-1.7 1zM67 95.7h.2zM65.3 94.7l.2-.1 1.7 1-.2 .1zM63.5 93.7l.3-.1 1.7 1-.2 .1zM63.5 91.7h.3v2h-.3zM63.5 89.7h.3v2h-.3zM63.5 89.6l1.8-1 .2 .1-1.7 1zM65.3 88.6l1.9-.9-1.7 1zM67 87.7h.2z" fill-rule="evenodd"/>
<path d="M94.6 119.5l3.4-2 3.4 2v4l-3.4 2-3.4-2z" fill-rule="evenodd"/>
<path d="M97.9 117.5h.2l1.7 1h-.2zM99.6 118.5h.2l1.7 1h-.2zM101.3 119.5h.2v2h-.2zM101.3 121.5h.2v2h-.2zM99.6 124.5l1.7-1h.2l-1.7 1zM97.9 125.5l1.7-1h.2l-1.7 1zM97.9 125.5h.2zM96.2 124.5h.2l1.7 1h-.2zM94.4 123.5h.3l1.7 1h-.2zM94.4 121.5h.3v2h-.3zM94.4 119.5h.3v2h-.3zM94.4 119.5l1.8-1h.2l-1.7 1zM96.2 118.5l1.7-1h.2l-1.7 1zM97.9 117.5h.2z" fill-rule="evenodd"/>
<path d="M56.7 77.6l3.4-2 3.5 2v4l-3.5 2-3.4-2z" fill-rule="evenodd"/>
<path d="M60 75.6h.2l1.8 1h-.3zM61.7 76.6h.3l1.7 1h-.3zM63.4 77.6h.3v2h-.3zM63.4 79.6h.3v2h-.3zM61.7 82.5l1.7-1 .3 .1-1.7 1zM60 83.5l1.7-1 .3 .1-1.8 1zM60 83.6h.2zM58.3 82.6l.2-.1 1.7 1-.2 .1zM56.6 81.6l.2-.1 1.7 1-.2 .1zM56.6 79.6h.2v2h-.2zM56.6 77.6h.2v2h-.2zM56.6 77.6l1.7-1h.2l-1.7 1zM58.3 76.6l1.7-1h.2l-1.7 1zM60 75.6h.2z" fill-rule="evenodd"/>
<path d="M77.5 89.7l3.5-2 1.7 1 1.7 1v4l-3.4 2-3.5-2z" fill-rule="evenodd"/>
<path d="M80.8 87.7h.3l1.7 1h-.3zM82.5 88.7h.3l1.7 1h-.2zM84.2 89.7h.3v2h-.3zM84.2 91.7h.3v2h-.3zM82.5 94.7l1.8-1h.2l-1.7 1zM80.8 95.7l1.7-1h.3l-1.7 1zM80.8 95.7h.3zM79.1 94.7h.2l1.8 1h-.3zM77.4 93.7h.2l1.7 1h-.2zM77.4 91.7h.2v2h-.2zM77.4 89.7h.2v2h-.2zM77.4 89.7l1.7-1h.2l-1.7 1zM79.1 88.7l2-1-1.8 1zM80.8 87.7h.3z" fill-rule="evenodd"/>
<path d="M84.4 87.7l-6.9 8zM77.5 87.7l6.9 8z" fill-rule="evenodd"/>
<path d="M53.3 119.6l3.4-1.9 3.4 1.9v4l-3.4 2-3.4-2z" fill-rule="evenodd"/>
<path d="M56.6 117.7l.2-.1 1.7 1-.2 .1zM58.3 118.7l.2-.1 1.8 1.1h-.3zM60 119.7h.3v2h-.3zM60 121.7h.3l-.1 2-.2-.1zM58.3 124.6l1.7-1 .2 .1-1.7 1zM56.6 125.6l1.7-1 .2 .1-1.7 1zM56.6 125.7h.2zM54.9 124.7l.2-.1 1.7 1-.2 .1zM53.1 123.6h.3l1.7 1-.2 .1zM53.1 121.7h.3v1.9h-.3zM53.1 119.7h.3v2h-.3zM53.2 119.6l1.7-1 .2 .1-1.7 1zM54.9 118.6l1.7-1h.2l-1.7 1.1zM56.6 117.6h.2z" fill-rule="evenodd"/>
</g>
<g font-size="3.6" fill="#00f">
<text x="46.4" y="59.7">8.537</text>
<text x="39.8" y="76" transform="rotate(-90 39.8 76)">4.528</text>
</g>
<g font-size="3">
<text x="69.2" y="60.5">Silk screen image, Pantone color &quot;Cool Gray 3 C&quot;</text>
<text x="27" y="154.6">Artwork shown for reference purposes only</text>
<text x="27" y="158">Do not use artwork shown here to generate screen, or compare result to this document visually</text>
<text x="27" y="161.6">Additional documentation to be provided alongside this document for those purposes</text>
</g>
<g font-size="2.8">
<text x="244" y="187.5">Sheet Metal, Chassis Cover, Syn1</text>
<text x="284.1" y="194.2">A4</text>
<text x="285" y="200.7">A</text>
</g>
<g font-size="2.1">
<text x="2.7" y="4">Copyright 2020 Syndaver Labs CC-BY-SA 4.0, modif</text>
<text x="45.4" y="4">ied from designs from Aleph Objects, Inc.</text>
<text x="2.7" y="6">ht</text>
<text x="3.8" y="6">tps://creat</text>
<text x="13" y="6">ivecommons.org/licenses/by-sa/4.0/legalcode</text>
<text x="244" y="184.3">TITLE:</text>
<text x="244" y="191.7">DRAWING NUMBER:</text>
<text x="276.7" y="191.7">SIZE:</text>
<text x="244" y="194.5">100080</text>
<text x="244" y="198">MATERIAL:</text>
<text x="276.7" y="198">REV:</text>
<text x="244" y="201.2">6061 Aluminum</text>
<text x="245.7" y="205.9">DO NOT SCALE DRAWING</text>
<text x="277" y="206">SHEET:2 OF 2</text>
</g>
</svg>
